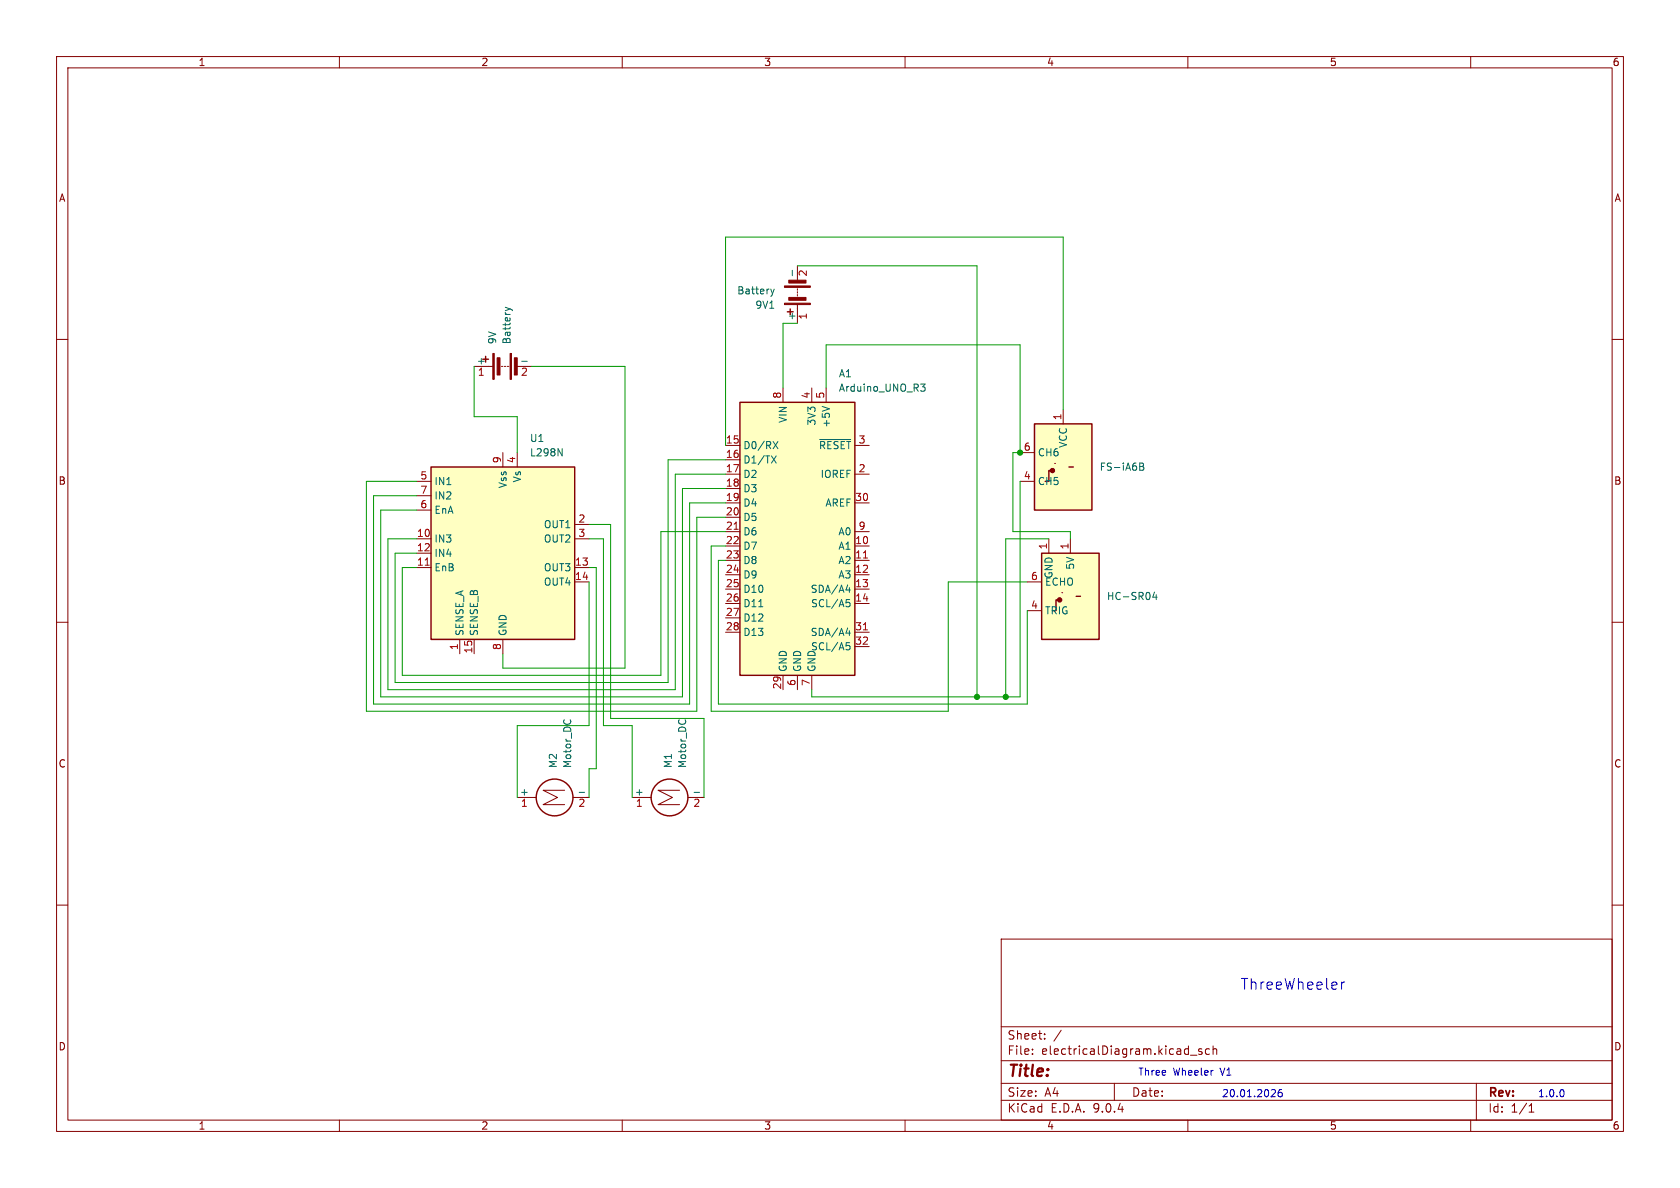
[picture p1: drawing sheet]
<svg xmlns="http://www.w3.org/2000/svg" width="297mm" height="210mm" viewBox="0 0 297 210" stroke-linecap="round" stroke-linejoin="round" font-family="sans-serif">
<g fill="none" stroke="#840000" stroke-width=".18">
<path d="M10 10h277v190h-277zM12 12h273v186h-273zM60 10v2M110 10v2M160 10v2M210 10v2M260 10v2M141 47v2.5M141 51.1v.2M141 51.6v.2M141 52.1v.2M141 53.8v3.4"/>
<path d="M10 60h2M83.8 64.8h3.3M88.6 64.8h.3M89.2 64.8h.2M89.7 64.8h.2M91.4 64.8h2.6M285 60h2M10 110h2M285 110h2M99.8 139.7h-3.8l2.6 1.3-2.6 1.2h3.8M120.1 139.7h-3.8l2.6 1.3-2.6 1.2h3.8M91.4 141h3.4"/>
<path d="M101.3 141h2.8M111.8 141h3.3M121.6 141h2.9M10 160h2M177 166h108v32h-108zM285 160h2M60 198v2M110 198v2M160 198v2M177 194.5h108M177 191.5h108M177 187.5h108"/>
<path d="M177 181.5h108M182.5 186.3v.1M182.5 185.5v.1M184.7 183.6v.1M184.7 182.8v.1M187.6 182.1l-1.3 2M197 191.5v3M210 198v2M210.5 186.5h1.1M212.5 185.5l-.4-.1-.2 .2 .1 .2 .5 .2v.3h-.6M213.8 185.5l-.4-.1-.3 .3v.4l.1 .2h.6M214.5 185.5l.2-.1 .3 .1 .1 .9"/>
<path d="M214.5 184.9v1.5M260 198v2M261 191.5v6.5M270.3 196.6h.9M270.3 195.5l.4-.4v1.5"/>
</g>
<g fill="#840000" stroke="#840000" stroke-width=".18">
<path d="M138.7 53.6h4.6v.2h-4.6z"/>
<path d="M138.7 50.5h4.6v.3h-4.6z"/>
<path d="M139.4 52.6h3.1v.5h-3.1z"/>
<path d="M139.4 49.5h3.1v.5h-3.1z"/>
<path d="M87.1 62.5h.3v4.6h-.3z"/>
<path d="M90.2 62.5h.2v4.6h-.2z"/>
<path d="M87.9 63.2h.5v3.1h-.5z"/>
<path d="M90.9 63.2h.5v3.1h-.5z"/>
</g>
<g fill="none" stroke="#840000" stroke-width=".25">
<path d="M139.2 55.1h1M139.7 54.6v1M85.3 63.5h1.1M85.9 63v1"/>
<circle cx="98" cy="141" r="3.3"/>
<circle cx="118.4" cy="141" r="3.3"/>
</g>
<g fill="none" stroke="#006464" stroke-width=".18">
<path d="M89.3 54.3l.9 .3M90.2 54.6l-.9 .3M90.2 54.6l.3 .2M136.3 51.1l.3 .9M136.6 52l-.2 .3M136.9 51.1l-.3 .9M140.1 47.8v.9M92.2 63.9h1M99.8 127.3h-.1M100.8 127.3h.1M120.1 127.3h-.1M121.1 127.3h.1"/>
<path d="M102.4 140.1h1M122.7 140.1h1"/>
</g>
<path d="M76.2 82.6h25.4v30.4h-25.4z" fill="#ffffc2"/>
<path d="M76.2 82.6h25.4v30.4h-25.4z" fill="none" stroke="#840000" stroke-width=".25"/>
<g fill="none" stroke="#840000" stroke-width=".18">
<path d="M73.7 85.1h2.5M73.7 87.6h2.5M73.7 90.2h2.5M73.7 95.3h2.5M73.7 97.8h2.5M88.9 80v2.6M91.4 80v2.6M101.6 95.3h2.5M101.6 92.7h2.5M73.7 100.3h2.5M81.3 113v2.6M83.8 113v2.6"/>
<path d="M88.9 113v2.6M101.6 100.3h2.5M101.6 102.9h2.5"/>
</g>
<path d="M75.2 99.9h.7" fill="none" stroke="#a90000" stroke-width=".18"/>
<path d="M98.7 79.3l.7 1.3v-1.3" fill="none" stroke="#006464" stroke-width=".18"/>
<path d="M184.1 97.8h10.2v15.2h-10.2z" fill="#ffffc2"/>
<path d="M184.1 97.8h10.2v15.2h-10.2zM187.3 106h-.6v2h-.6M190.2 105.4h.8" fill="none" stroke="#840000" stroke-width=".25"/>
<circle cx="187.3" cy="106" r=".36" fill="#840000" stroke="#840000" stroke-width=".25"/>
<path d="M185.4 95.3v2.5M189.2 95.3v2.5M181.6 102.9h2.5M181.6 108h2.5M187.7 104.8h.1" fill="none" stroke="#840000" stroke-width=".18"/>
<path d="M204.1 104.7l-.3 .9h.8M204.4 105.1v.9" fill="none" stroke="#006464" stroke-width=".18"/>
<path d="M130.8 71.1h20.3v48.3h-20.3z" fill="#ffffc2"/>
<path d="M130.8 71.1h20.3v48.3h-20.3z" fill="none" stroke="#840000" stroke-width=".25"/>
<g fill="none" stroke="#840000" stroke-width=".18">
<path d="M128.3 78.7h2.5M138.4 68.6v2.5M143.5 68.6v2.5M146 68.6v2.5M151.1 78.7h2.6M128.3 81.3h2.5M128.3 83.8h2.5M128.3 86.4h2.5M128.3 88.9h2.5M128.3 91.4h2.5M128.3 94h2.5M128.3 96.5h2.5"/>
<path d="M128.3 99.1h2.5M151.1 83.8h2.6M151.1 88.9h2.6M151.1 94h2.6M151.1 96.5h2.6M151.1 99.1h2.6M128.3 101.6h2.5M128.3 104.1h2.5M128.3 106.7h2.5M128.3 109.2h2.5M128.3 111.8h2.5M138.4 119.4v2.5"/>
<path d="M141 119.4v2.5M143.5 119.4v2.5M151.1 101.6h2.6M151.1 104.1h2.6M151.1 106.7h2.6M151.1 111.8h2.6M151.1 114.3h2.6"/>
</g>
<g fill="none" stroke="#006464" stroke-width=".18">
<path d="M136.7 78l.8 1.3M137.5 78l-.8 1.3M144.9 77.7h5.5M145.4 71.8l1.2 .5M162.8 67.9h.7l-.4 .5 .4 .1v.4l-.2 .3h-.4M136.4 80.6l.8 1.3M137.2 80.6l-.8 1.3M134.1 107.3h.8M149.6 104.3h.7M149.6 111.9h.7M149.6 106h.6M149.6 113.6h.6"/>
<path d="M149.7 106.5h.3l.3 .2-.1 .5-.5 .1M149.7 114.1h.3l.3 .2-.1 .5-.5 .1M150.2 103.9v.8M150.2 111.5v.8"/>
</g>
<path d="M129.8 93.6h.7M152.6 98.6h.8M152.6 111.3h.8" fill="none" stroke="#a90000" stroke-width=".18"/>
<path d="M182.9 74.9h10.1v15.3h-10.1z" fill="#ffffc2"/>
<path d="M182.9 74.9h10.1v15.3h-10.1zM186.1 83.2h-.7v1.9h-.6M189 82.6h.7" fill="none" stroke="#840000" stroke-width=".25"/>
<circle cx="186.1" cy="83.2" r=".36" fill="#840000" stroke="#840000" stroke-width=".25"/>
<path d="M188 72.4v2.5M180.3 80h2.6M180.3 85.1h2.6M186.4 81.9h.1" fill="none" stroke="#840000" stroke-width=".18"/>
<path d="M201.5 81.9h.4l.3 .2-.3 .4 .3 .1v.3l-.2 .2h-.5zM201.5 82.5h.4" fill="none" stroke="#006464" stroke-width=".18"/>
<g fill="none" stroke="#009600" stroke-width=".18">
<path d="M141 57.2h-2.6v11.4M141 47h31.7v76.2M83.8 64.8v8.9h7.6v6.3M94 64.8h16.5v53.3h-21.6v-2.5M146 68.6v-7.6h34.3v19h-1.2v14h10.1v1.3M188 72.4v-30.5h-59.7v36.8M73.7 85.1h-8.9v40.6h58.4v-34.3h5.1M73.7 87.6h-7.7v36.9h55.9v-35.6h6.4M104.1 95.3h2.6v33h5.1v12.7M104.1 92.7h3.8v34.3h16.6v14M128.3 96.5h-2.6v29.2h41.9v-22.8h14M128.3 99.1h-1.3v25.4h54.6v-16.5"/>
<path d="M128.3 86.4h-7.7v36.8h-53.3v-33h6.4M128.3 94h-11.5v25.4h-45.7v-19.1h2.6M128.3 83.8h-8.9v38.1h-50.8v-26.6h5.1M128.3 81.3h-10.2v39.4h-48.3v-22.9h3.9M180.3 85.1v38.1h-36.8v-1.3M185.4 95.3h-7.6v27.9M104.1 102.9v25.4h-12.7v12.7M104.1 100.3h1.3v35.6h-1.3v5.1"/>
</g>
<path d="M237.2 173.6v1.3M237.7 173.6l-.3 .1-.2 .3M225.2 192.6l.3 .2-.1 .4-.7 .7h.8M226.6 192.6l-.4 .1a.86 .86 0 0 0 0 1.2l.4-.1 .1-.5-.3-.2-.3 .1-.1 .1M276.2 192.6a.79 .79 0 0 1 0 1.3" fill="none" stroke="#0000c2" stroke-width=".18"/>
<g fill="#009600" stroke="#009600" stroke-width=".18">
<circle cx="172.7" cy="123.2" r=".46"/>
<circle cx="177.8" cy="123.2" r=".46"/>
<circle cx="180.3" cy="80" r=".46"/>
</g>
<text font-size="2.8" fill="#840000" x="178" y="190.9">Title:</text>
<text font-size="2.7" fill="#0000c2" x="219.3" y="175.2">ThreeWheeler</text>
<g font-size="2.1" fill="#840000">
<text x="178" y="184">Sheet:</text>
<text x="178" y="186.7">File:</text>
<text x="184.1" y="186.7">electricalDiagram.kicad_sch</text>
<text x="178" y="196.9">KiCad</text>
<text x="178" y="194.1">Size:</text>
<text x="184.7" y="194.1">A4</text>
<text x="185.7" y="196.9">E.D.A.</text>
<text x="193.3" y="196.9">9.0.4</text>
<text x="200" y="194.1">Date:</text>
<text x="263" y="194.3">Rev:</text>
<text x="263" y="196.9">Id:</text>
<text x="267.1" y="196.9">1/1</text>
</g>
<g font-size="1.8" fill="#840000">
<text x="35" y="11.9">1</text>
<text x="85" y="11.9">2</text>
<text x="135" y="11.9">3</text>
<text x="185" y="11.9">4</text>
<text x="235" y="11.9">5</text>
<text x="285" y="11.9">6</text>
<text x="10.3" y="35.9">A</text>
<text x="285.3" y="35.9">A</text>
<text x="10.3" y="85.9">B</text>
<text x="285.3" y="85.9">B</text>
<text x="10.3" y="135.9">C</text>
<text x="285.3" y="135.9">C</text>
<text x="10.3" y="185.9">D</text>
<text x="285.3" y="185.9">D</text>
<text x="35" y="199.9">1</text>
<text x="85" y="199.9">2</text>
<text x="135" y="199.9">3</text>
<text x="185" y="199.9">4</text>
<text x="235" y="199.9">5</text>
<text x="285" y="199.9">6</text>
</g>
<g font-size="1.8" fill="#006464">
<text x="130.2" y="52.2">Battery</text>
<text x="133.4" y="54.8">9V1</text>
<text x="140.7" y="56.8" transform="rotate(-90 140.7 56.8)">+</text>
<text x="84.2" y="64.5">+</text>
<text x="87.9" y="61" transform="rotate(-90 87.9 61)">9V</text>
<text x="90.5" y="61" transform="rotate(-90 90.5 61)">Battery</text>
<text x="148.2" y="66.9">A1</text>
<text x="148.2" y="69.4">Arduino_UNO_R3</text>
<text x="139.3" y="74.9" transform="rotate(-90 139.3 74.9)">VIN</text>
<text x="144.4" y="75.3" transform="rotate(-90 144.4 75.3)">3V3</text>
<text x="146.9" y="75.7" transform="rotate(-90 146.9 75.7)">+5V</text>
<text x="93.6" y="80.9">L298N</text>
<text x="93.6" y="78.3">U1</text>
<text x="131.3" y="79.6">D0/RX</text>
<text x="131.3" y="82.1">D1/TX</text>
<text x="144.7" y="79.6">~{RESET}</text>
<text x="183.4" y="80.9">CH6</text>
<text x="188.8" y="79.3" transform="rotate(-90 188.8 79.3)">VCC</text>
<text x="194.3" y="83.4">FS-iA6B</text>
<text x="76.7" y="86">IN1</text>
<text x="76.7" y="88.5">IN2</text>
<text x="89.8" y="86.4" transform="rotate(-90 89.8 86.4)">Vss</text>
<text x="92.3" y="85.4" transform="rotate(-90 92.3 85.4)">Vs</text>
<text x="131.3" y="84.7">D2</text>
<text x="131.3" y="87.2">D3</text>
<text x="131.3" y="89.8">D4</text>
<text x="145" y="84.7">IOREF</text>
<text x="145.8" y="89.8">AREF</text>
<text x="183.4" y="86">CH5</text>
<text x="76.7" y="91">EnA</text>
<text x="96.1" y="93.6">OUT1</text>
<text x="131.3" y="92.3">D5</text>
<text x="131.3" y="94.8">D6</text>
<text x="148.1" y="94.8">A0</text>
<text x="76.7" y="96.1">IN3</text>
<text x="76.7" y="98.7">IN4</text>
<text x="76.7" y="101.2">EnB</text>
<text x="96.1" y="96.1">OUT2</text>
<text x="96.1" y="101.2">OUT3</text>
<text x="131.3" y="97.4">D7</text>
<text x="131.3" y="99.9">D8</text>
<text x="148.1" y="97.4">A1</text>
<text x="148.1" y="99.9">A2</text>
<text x="190.1" y="100.8" transform="rotate(-90 190.1 100.8)">5V</text>
<text x="96.1" y="103.7">OUT4</text>
<text x="131.3" y="102.5">D9</text>
<text x="131.3" y="105">D10</text>
<text x="131.3" y="107.5">D11</text>
<text x="143.2" y="105">SDA/A4</text>
<text x="143.3" y="107.5">SCL/A5</text>
<text x="148.1" y="102.5">A3</text>
<text x="184.7" y="103.7">ECHO</text>
<text x="186.3" y="102.4" transform="rotate(-90 186.3 102.4)">GND</text>
<text x="195.6" y="106.3">HC-SR04</text>
<text x="82.1" y="112.5" transform="rotate(-90 82.1 112.5)">SENSE_A</text>
<text x="84.7" y="112.5" transform="rotate(-90 84.7 112.5)">SENSE_B</text>
<text x="89.8" y="112.5" transform="rotate(-90 89.8 112.5)">GND</text>
<text x="131.3" y="110.1">D12</text>
<text x="131.3" y="112.6">D13</text>
<text x="143.2" y="112.6">SDA/A4</text>
<text x="184.7" y="108.8">TRIG</text>
<text x="139.3" y="118.9" transform="rotate(-90 139.3 118.9)">GND</text>
<text x="141.8" y="118.9" transform="rotate(-90 141.8 118.9)">GND</text>
<text x="143.3" y="115.2">SCL/A5</text>
<text x="144.4" y="118.9" transform="rotate(-90 144.4 118.9)">GND</text>
<text x="98.7" y="135.9" transform="rotate(-90 98.7 135.9)">M2</text>
<text x="101.2" y="135.9" transform="rotate(-90 101.2 135.9)">Motor_DC</text>
<text x="119" y="135.9" transform="rotate(-90 119 135.9)">M1</text>
<text x="121.5" y="135.9" transform="rotate(-90 121.5 135.9)">Motor_DC</text>
<text x="91.8" y="140.7">+</text>
<text x="112.1" y="140.7">+</text>
</g>
<g font-size="1.8" fill="#a90000">
<text x="143" y="49" transform="rotate(-90 143 49)">2</text>
<text x="143" y="56.6" transform="rotate(-90 143 56.6)">1</text>
<text x="84.4" y="66.8">1</text>
<text x="92" y="66.8">2</text>
<text x="138.2" y="70.6" transform="rotate(-90 138.2 70.6)">8</text>
<text x="143.3" y="70.6" transform="rotate(-90 143.3 70.6)">4</text>
<text x="145.8" y="70.6" transform="rotate(-90 145.8 70.6)">5</text>
<text x="187.7" y="74.4" transform="rotate(-90 187.7 74.4)">1</text>
<text x="88.6" y="82" transform="rotate(-90 88.6 82)">9</text>
<text x="91.2" y="82" transform="rotate(-90 91.2 82)">4</text>
<text x="128.2" y="78.5">15</text>
<text x="128.2" y="81">16</text>
<text x="128.2" y="83.6">17</text>
<text x="151.7" y="78.5">3</text>
<text x="151.7" y="83.6">2</text>
<text x="180.9" y="79.8">6</text>
<text x="74.2" y="84.8">5</text>
<text x="74.2" y="87.4">7</text>
<text x="74.2" y="89.9">6</text>
<text x="128.2" y="86.1">18</text>
<text x="128.2" y="88.6">19</text>
<text x="151.1" y="88.6">30</text>
<text x="180.9" y="84.8">4</text>
<text x="73.6" y="95">10</text>
<text x="102.2" y="92.5">2</text>
<text x="102.2" y="95">3</text>
<text x="128.2" y="91.2">20</text>
<text x="128.2" y="93.7">21</text>
<text x="151.7" y="93.7">9</text>
<text x="73.6" y="97.5">12</text>
<text x="73.6" y="100.1">11</text>
<text x="101.6" y="100.1">13</text>
<text x="128.2" y="96.3">22</text>
<text x="128.2" y="98.8">23</text>
<text x="128.2" y="101.3">24</text>
<text x="151.1" y="96.3">10</text>
<text x="151.1" y="98.8">11</text>
<text x="151.1" y="101.3">12</text>
<text x="185.2" y="97.2" transform="rotate(-90 185.2 97.2)">1</text>
<text x="189" y="97.2" transform="rotate(-90 189 97.2)">1</text>
<text x="101.6" y="102.6">14</text>
<text x="128.2" y="103.9">25</text>
<text x="128.2" y="106.4">26</text>
<text x="151.1" y="103.9">13</text>
<text x="151.1" y="106.4">14</text>
<text x="182.2" y="102.6">6</text>
<text x="182.2" y="107.7">4</text>
<text x="128.2" y="109">27</text>
<text x="128.2" y="111.5">28</text>
<text x="151.1" y="111.5">31</text>
<text x="81" y="115" transform="rotate(-90 81 115)">1</text>
<text x="83.6" y="115.6" transform="rotate(-90 83.6 115.6)">15</text>
<text x="88.6" y="115" transform="rotate(-90 88.6 115)">8</text>
<text x="151.1" y="114">32</text>
<text x="138.2" y="122" transform="rotate(-90 138.2 122)">29</text>
<text x="140.7" y="121.4" transform="rotate(-90 140.7 121.4)">6</text>
<text x="143.3" y="121.4" transform="rotate(-90 143.3 121.4)">7</text>
<text x="92" y="143">1</text>
<text x="102.2" y="143">2</text>
<text x="112.3" y="143">1</text>
<text x="122.5" y="143">2</text>
</g>
<g font-size="1.8" fill="#0000c2">
<text x="201.1" y="190.4">Three</text>
<text x="207.4" y="190.4">Wheeler</text>
<text x="215.9" y="190.4">V1</text>
<text x="215.9" y="194.2">20.01.2026</text>
<text x="271.8" y="194.2">1.0.0</text>
</g>
</svg>
